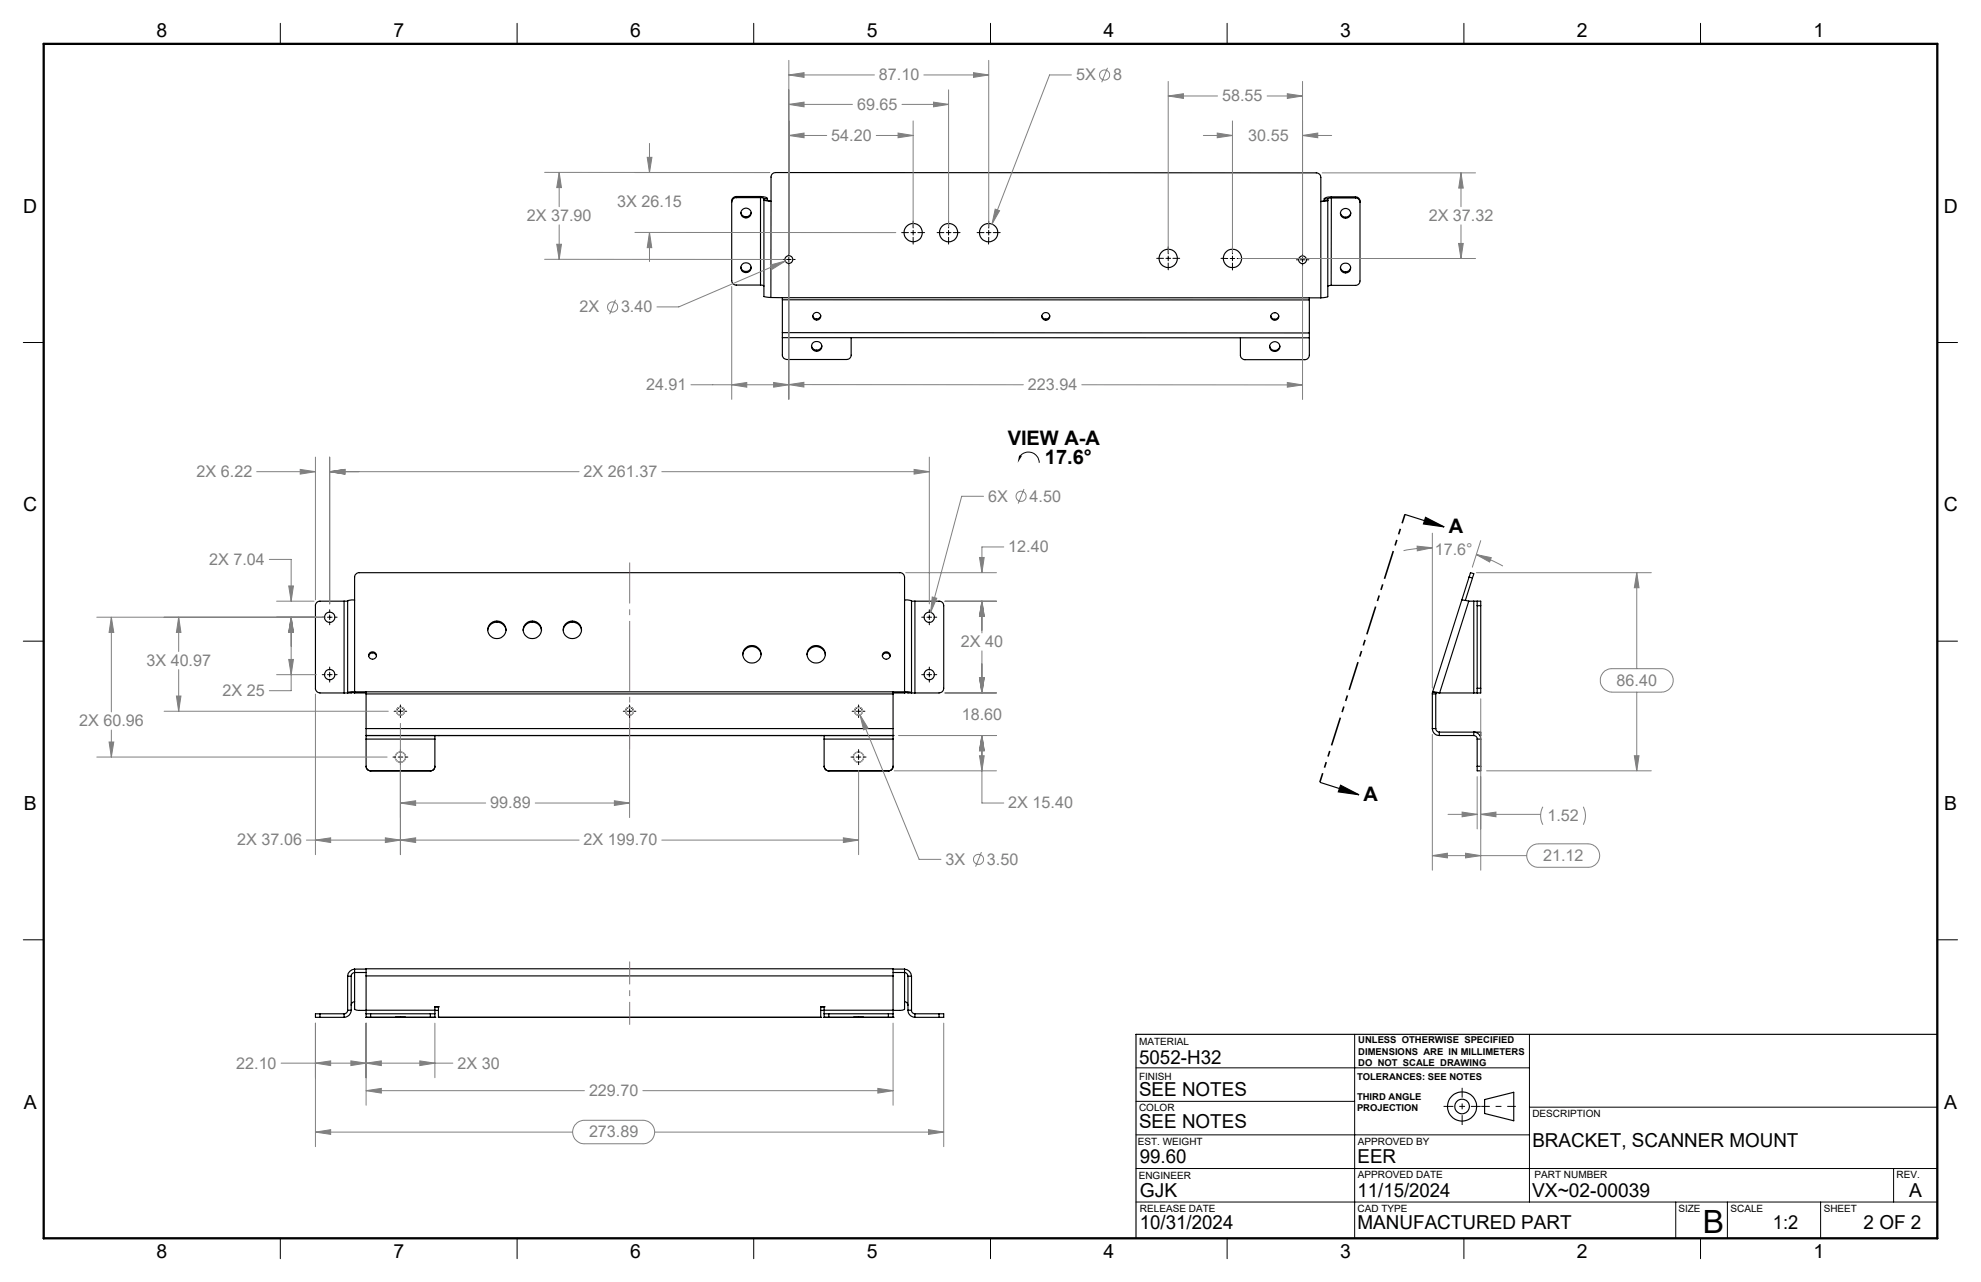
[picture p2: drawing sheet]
<svg xmlns="http://www.w3.org/2000/svg" width="432mm" height="279mm" viewBox="0 0 432 279" stroke-linecap="round" stroke-linejoin="round" font-family="sans-serif">
<g fill="none" stroke="#000" stroke-width=".25">
<path d="M160.5 43.1h5.6l.4 .2M160.5 42.8a1.03 1.03 0 0 0-1 1v17.4a.96 .96 0 0 0 1 .9h5.3M160.5 43.1a1.03 1.03 0 0 0-1 .9M160.5 42.8v.3M160.5 42.8h5.3M161.5 46.3a1.12 1.12 0 0 0 1.1 1 1.12 1.12 0 0 0 1.1-1M161.5 58.2a1.12 1.12 0 0 0 1.1 1 1.12 1.12 0 0 0 1.1-1M165.8 42.8a1.74 1.74 0 0 1 1.5 .5M165.8 42.8v19.3M166.5 43.3v21.3l1.5 .2M166.5 43.6h.8l.8 .3zM166.5 43.3h.8"/>
<path d="M167.3 43.3v.3M287.9 43.9l1.5-.2zM288.6 43.4h.8M288.6 43.4v.3M289.4 43.4v21.3l-1.5 .2M290.2 42.9a1.76 1.76 0 0 0-1.6 .5M290.2 42.9v19.3M290.2 42.9h5.3M292.2 46.4a1.15 1.15 0 0 0 1.1 .9 1.15 1.15 0 0 0 1.1-.9M292.2 58.3a1.12 1.12 0 0 0 1.1 .9 1.12 1.12 0 0 0 1.1-.9M295.5 43.1h-5.6l-.5 .3M295.5 42.9a.96 .96 0 0 1 .9 1v17.3a.96 .96 0 0 1-.9 1h-5.3"/>
<path d="M295.5 43.1a.96 .96 0 0 1 .9 1M295.5 42.9v.2M165.8 62.1l.7 .3M168 64.8l.1-26.2a.96 .96 0 0 1 1-1l117.8 .1a.96 .96 0 0 1 1 1v26.2M168 64.8l2.5 .1M170.5 64.9v.4M170.5 72.5v1.1M170.5 73.6v3.8a.96 .96 0 0 0 1 1h13a.96 .96 0 0 0 1-1v-3.8M170.5 73.6h114.9M170.5 64.9h117.4M170.5 65.3l114.9 .1M170.5 72.5l114.9 .1"/>
<path d="M170.5 65.3v7.2M176.9 75.4a1.15 1.15 0 0 0 1.1 .9 1.15 1.15 0 0 0 1.1-.9M177.2 68.8a.87 .87 0 0 0 .8 .7 .87 .87 0 0 0 .9-.7M227.1 68.8a.88 .88 0 0 0 .8 .7 .88 .88 0 0 0 .9-.7M270.4 73.6v3.8a1.03 1.03 0 0 0 1 1h13a1.03 1.03 0 0 0 1-1v-3.8M276.8 75.4a1.12 1.12 0 0 0 1.1 1 1.12 1.12 0 0 0 1.1-1M277 68.9a.88 .88 0 0 0 .9 .7 .88 .88 0 0 0 .8-.7M285.4 64.9v.5M285.4 72.6v1M285.4 65.4v7.2M290.2 62.2l-.8 .2M306.2 112.1l8.6 2.7"/>
<path d="M310.7 112.7l4.1 2.1-4.5-.6zM75 131h.8M75 131h-5.3a.96 .96 0 0 0-.9 1v18a1.02 1.02 0 0 0 .9 1h5.3M75 131v20M75.8 131v20M77.3 130.8h-1.1l-.4 .2M106.3 137.4a2.03 2.03 0 0 1 2-1.8 2.03 2.03 0 0 1 2 1.8M114 137.4a2.03 2.03 0 0 1 2-1.8 2.03 2.03 0 0 1 2 1.8M122.8 137.4a2.01 2.01 0 0 1 2-1.8 2.01 2.01 0 0 1 2 1.8M197.2 130.8h1l.5 .2M198.7 131h.7M198.7 131v20"/>
<path d="M199.4 131h5.3a.97 .97 0 0 1 1 1v18a1.02 1.02 0 0 1-1 1h-5.3M199.4 131v20M318.6 130.8l1.5 .2M318.6 130.8l-6.3 20M320.1 131h1.1M320.1 131l-6.3 20M320.2 125.8l.3-1 .7 .2-.2 1M320.2 125.8l.8 .2M320.2 125.8l-1.6 5M321 126l-1.6 4.8M321.2 131h.8M321.2 131v20"/>
<path d="M322 131v1M322 131h.8v1M322 132v18M322 132h.8M322.8 132v18M75 151h.8M75.8 151l.9-.3h121l1 .3M75.8 151h1.5M77.3 151v-25.2a1.03 1.03 0 0 1 1-1h117.8a1.03 1.03 0 0 1 1.1 1v25.2M77.3 151h2.5M79.8 158.8v1.5M79.8 150.8v.4"/>
<path d="M79.8 158.8h114.9M79.8 151.2h114.9M79.8 151.2v7.6M80.4 143a.86 .86 0 0 1 .8-.7 .86 .86 0 0 1 .9 .7M86.4 155a.88 .88 0 0 1 .9-.9 .88 .88 0 0 1 .9 .9M136.3 155a.88 .88 0 0 1 .9-.9 .88 .88 0 0 1 .9 .9M161.9 142.7a2.02 2.02 0 0 1 2-1.8 2.02 2.02 0 0 1 2 1.8M175.9 142.7a2 2 0 0 1 2-1.8 2 2 0 0 1 2 1.8M186.3 155a.86 .86 0 0 1 .8-.9 .86 .86 0 0 1 .9 .9M192.3 143a.86 .86 0 0 1 .9-.7 .86 .86 0 0 1 .8 .7M194.7 158.8v1.5M194.7 150.8v.4"/>
<path d="M194.7 151.2v7.6M194.7 151h2.5M197.2 151h1.5M198.7 151h.7M312.2 158.8a1.51 1.51 0 0 0 1.5 1.5M312.2 158.8h.7M312.2 151.2h.7M312.2 151.2v7.6M312.3 150.8l1.5 .2M312.3 150.8l-.1 .4M312.3 150.8l.7 .2M312.9 158.8a.85 .85 0 0 0 .8 .8"/>
<path d="M312.9 151.2v7.6M313 151h.8M313 151l-.1 .2M313.7 159.6h9.1v.7h-.3M313.7 159.6v.7M313.8 151h7.4M321.2 151h.8M322 150v1M322 150h.8M322.8 150v1h-.8M79.8 160.3h.1M79.8 160.3v.8"/>
<path d="M79.8 161.1v5.9a.96 .96 0 0 0 1 1M79.8 160.3h114.9M79.8 161.1h15M80.8 168h.1M80.8 168h13M93.8 168h.1M94.8 160.3v.8M94.8 161.1v5.9a.96 .96 0 0 1-1 1M94.8 160.3h.1M95.6 160.3h.1M178.9 160.3h.1M179.6 160.3v.8"/>
<path d="M179.6 161.1v5.9a1.02 1.02 0 0 0 1.1 1M179.6 160.3h.1M179.6 161.1h15.1M180.7 168h.1M180.7 168h12.9M193.6 168h.1M194.7 160.3h.1M194.7 160.3v.8M194.7 161.1v5.9a1.02 1.02 0 0 1-1.1 1M287.7 170.5l8.5 2.7M292.2 171.1l4 2.1-4.5-.6zM313.7 160.3h7.5"/>
<path d="M321.2 160.3v-.7a1.51 1.51 0 0 1 1.6 1.5M321.2 160.3a.73 .73 0 0 1 .8 .8M322 167v1h.8v-1M322 161.1h.8M322 161.1v5.9M322 167h.8M322.8 161.1v5.9M75.8 212.8v7.4M75.8 212.8h.8M76.6 212.8v7.4M77.3 211.2a1.64 1.64 0 0 0-1.5 1.6M77.3 218.3a.78 .78 0 0 0-.7 .8"/>
<path d="M77.3 211.2v8.7l.5 .3h2M77.3 211.2h2.5M79.8 212.7v-1.6h114.9v1.6M79.8 211.9h-2.5a.78 .78 0 0 0-.7 .9M79.8 212.7v7.5M79.8 212.7h114.9M94.8 219.4h.1M94.8 219.4v.8M94.8 219.4h.8M95.6 219.4h.1M95.6 219.4v2.3M178.9 219.4h.1"/>
<path d="M178.9 219.4h.7M178.9 219.4v2.3M179.6 219.4h.1M179.6 219.4v.8M194.7 211.9h2.5a.78 .78 0 0 1 .7 .9M194.7 212.7v7.5M194.7 211.2h2.5M197.2 218.3a.78 .78 0 0 1 .7 .8M197.2 211.2a1.64 1.64 0 0 1 1.5 1.6M197.2 211.2v8.7l-.5 .3h-2M197.9 212.8h.8M197.9 212.8v7.4"/>
<path d="M198.7 212.8v7.4M69.7 220.9h-.9v.8h.9M69.7 221.7h5.3M69.7 220.9h5.3M69.7 220.9v.8M75 220.9v.8M75.8 220.2a.73 .73 0 0 1-.8 .7M75.8 220.2h.8M76.6 220.2a1.57 1.57 0 0 1-1.6 1.5M79.8 221.7h.1M79.8 220.9h1M79.8 220.2v.7"/>
<path d="M79.8 220.9v.8M79.8 221.7h15M79.8 220.2h15M80.8 220.9v.8h-1M80.8 220.9h13M86.1 221.7h2.3zM93.8 220.9v.8h1M93.8 220.9h1M94.8 221.7h.1M94.8 220.2v.7M94.8 220.9v.8M94.8 220.2h.8"/>
<path d="M95.6 221.7h.1M95.6 221.7h83.3M178.9 221.7h.1M178.9 220.2h.7M179.6 220.9h1.1M179.6 221.7h.1M179.6 220.2v.7M179.6 220.9v.8M179.6 221.7h15.1M179.6 220.2h15.1M180.7 220.9v.8h-1.1M180.7 220.9h12.9"/>
<path d="M186 221.7h2.2zM193.6 220.9h1.1M193.6 220.9v.8h1.1M194.7 221.7h.1M194.7 220.2v.7M194.7 220.9v.8M197.9 220.2a1.57 1.57 0 0 0 1.5 1.5M197.9 220.2h.8M198.7 220.2a.73 .73 0 0 0 .7 .7M199.4 220.9v.8M199.4 221.7h5.3M199.4 220.9h5.3"/>
<path d="M204.7 220.9h1v.8h-1M204.7 220.9v.8M323.6 239.6l6.4-1.5v6.2l-6.4-1.6zM422.3 225.4h-174.7v44.5"/>
<circle cx="162.6" cy="58.3" r="1.1"/>
<circle cx="162.6" cy="46.4" r="1.09"/>
<circle cx="171.9" cy="56.5" r=".85"/>
<circle cx="199.1" cy="50.7" r="2.02"/>
<circle cx="206.8" cy="50.7" r="1.99"/>
<circle cx="215.5" cy="50.7" r="2"/>
<circle cx="254.6" cy="56.3" r="1.99"/>
<circle cx="268.6" cy="56.3" r="1.99"/>
<circle cx="283.9" cy="56.6" r=".85"/>
<circle cx="293.3" cy="58.4" r="1.1"/>
<circle cx="293.3" cy="46.5" r="1.09"/>
<circle cx="178" cy="75.4" r="1.11"/>
<circle cx="178" cy="68.9" r=".85"/>
<circle cx="227.9" cy="68.9" r=".85"/>
<circle cx="277.9" cy="69" r=".85"/>
<circle cx="277.9" cy="75.5" r="1.09"/>
<circle cx="71.9" cy="134.5" r="1.12"/>
<circle cx="108.3" cy="137.3" r="1.95"/>
<circle cx="116" cy="137.3" r="1.95"/>
<circle cx="124.7" cy="137.3" r="1.96"/>
<circle cx="202.5" cy="134.5" r="1.12"/>
<circle cx="71.9" cy="147" r="1.12"/>
<circle cx="81.2" cy="142.8" r=".84"/>
<circle cx="87.3" cy="155" r=".87"/>
<circle cx="137.2" cy="155" r=".87"/>
<circle cx="163.9" cy="142.6" r="1.95"/>
<circle cx="177.9" cy="142.6" r="1.95"/>
<circle cx="187.1" cy="155" r=".87"/>
<circle cx="193.2" cy="142.8" r=".84"/>
<circle cx="202.5" cy="147" r="1.12"/>
<circle cx="87.3" cy="165" r="1.12"/>
<circle cx="187.1" cy="165" r="1.12"/>
<circle cx="318.7" cy="241.1" r="3.2"/>
<circle cx="318.7" cy="241.2" r="1.6"/>
</g>
<g fill="none" stroke="#808080" stroke-width=".22">
<path d="M171.9 16.3l3.4-.5v1.1zM171.9 13.2v42.1M171.9 16.3h18.7M201.4 16.3h14.1M206.8 19.6v29.8M212.2 15.8l3.3 .5-3.3 .6zM215.5 13.2v36.2M233.5 16.3h-4.7l-12.6 32.6M241.4 14.8l-1.3 3.1M254.6 17.7v37.3M283.9 17.7v37.7M118.7 37.6h49.1"/>
<path d="M121.9 37.6l.5 3.3h-1zM121.9 37.6v7.4M141.1 34.3h1l-.5 3.3zM141.6 31.3v6.3M171.9 29.5l3.4-.5v1zM171.9 22.8l3.4-.5v1zM171.9 29.5h8.3M171.9 22.8h13.9M191 29.5h8M195.8 29l3.2 .5-3.2 .5zM196.6 22.8h10.2M199 26.4v23"/>
<path d="M203.5 22.3l3.3 .5-3.3 .5zM254.6 20.9l3.4-.5v1zM254.6 20.9h10.8M262.3 29.5h6.3M265.3 29l3.3 .5-3.3 .5zM268.6 26.4v28.7M276.2 20.9h7.7M280.6 20.4l3.3 .5-3.3 .5zM283.9 29.5l3.3-.5v1zM283.9 29.5h6.4M288.2 37.7h33.4M318.5 37.7l.4 3.3h-.9z"/>
<path d="M318.5 37.7v7.3M118.7 56.5l52 .1M121.4 53.2h1l-.5 3.4zM121.9 49v7.6M138.4 50.7h56.9M141.6 50.7l.5 3.3h-1zM141.6 50.7v6.3M167.9 57.7l3.3-.8-2.9 1.8zM171.2 56.9l-23.2 10h-4.8M171.9 57.8v29.2M216.9 45.6l1 .3-1.7 3zM269.9 56.3h51.7"/>
<path d="M283.9 57.9v29.2M317.9 53.1h1l-.4 3.2zM318.5 49v7.3M134.2 65.3l-1.3 3.2M159.5 62.4v24.6M68.8 99.6v31.1M71.9 99.6v32M150.6 83.9h72.5M159.5 83.9l3.3-.5v1zM168.6 83.4l3.3 .5-3.3 .5zM171.9 83.8l3.3-.5v1zM202.6 99.6v32"/>
<path d="M235.8 83.9h48.1M280.6 83.4l3.3 .5-3.3 .5zM56 102.8h12.8M65.4 102.3l3.4 .5-3.4 .5zM71.9 102.8l3.3-.5v1zM71.9 102.8h54.3M144.3 102.8h58.3M199.2 102.3l3.4 .5-3.4 .5zM214.4 108.2h-4.8l-6.8 25.3M218.8 119.2h-4.8v5.6M223.2 106.6l-1.3 3.1M308.9 119l3.3 .4-3.3 .7z"/>
<path d="M312.2 119.4a27.9 27.9 0 0 0-6.3 .6M312.2 116.2v33.8M322.8 117.8l-1.9 5.8M21.1 134.5h49.5M24.3 134.5l.5 3.3h-1zM24.3 134.5v20.7M38.9 134.5l.5 3.3h-.9zM38.9 134.5v7.5M58.7 121.9h4.8v9.1M60.3 131h8.2M62.9 127.7h1.1l-.5 3.3zM63.5 134.5l.5 3.3h-1.1z"/>
<path d="M63.5 134.5v16h-4.8M197.4 124.8h19.8M203.2 130.1l1 .3-1.4 3.1zM206 131h11.2M213.5 121.5h1l-.5 3.3zM214 131l.5 3.3h-1zM214 131v6.9M321.8 120.9l3.2 .6-.3 1zM321.8 120.9a30.2 30.2 0 0 1 5.8 2.5M321.8 124.8h38.1M356.8 124.8l.5 3.3h-1.1zM356.8 124.8v20.9"/>
<path d="M24.3 159.1v5.9M35.8 155h48.8M38.5 151.7h.9l-.5 3.3zM38.9 145.9v9.1M60.3 147h8.7M62.9 143.7h1.1l-.5 3.3zM68.8 151.3v35M87.3 157.7v28.6M137.2 157.7v20.5M187.5 155.8l1.7 2.9-1 .4zM187.5 155.8l12.8 31.5h4.8M206 151h11.2"/>
<path d="M213.5 147.7h1l-.5 3.3zM214 141.9v9.1M322.8 152.3v37.4M349.7 146.3l.8-.4 .7-.2h11a2.56 2.56 0 0 1 2.5 2.6 2.56 2.56 0 0 1-2.5 2.5h-10.8a2.58 2.58 0 0 1-2.4-1.6 2.58 2.58 0 0 1 .7-2.9zM356.8 150.8v17.2M21.1 165h63.3M23.8 161.7h1l-.5 3.3zM87.3 175l3.3-.5v1zM87.3 175h18.6M116.7 175h20.5M133.9 174.5l3.3 .5-3.3 .5zM187.1 167.9v18.4"/>
<path d="M194.9 168h22.3M195.9 160.3h21.3M213.5 164.7h1l-.5 3.3zM214 160.3l.5 3.3h-1zM214 160.3v14.7h4.8M312.2 160.1v29.6M315.6 177.5h6.4M318.7 177l3.3 .5-3.3 .5zM322 169.3v11.4M322.8 177.5l3.3-.5v1zM322.8 177.5h13M324 168h35.9"/>
<path d="M336.3 175.8a4.1 4.1 0 0 0 0 3.9M345.1 175.8a4.4 4.4 0 0 1 0 3.9M356.2 164.7h1.1l-.5 3.3zM66.8 183.1h59.4M68.8 183.1l3.3-.5v1zM84 182.6l3.3 .5-3.3 .5zM87.3 183.1l3.3-.5v1zM144.3 183.1h42.8M183.8 182.6l3.3 .5-3.3 .5zM213.9 185.7l-1.2 3.2M312.2 186.5l3.3-.6v1.1zM312.2 186.5h20.6"/>
<path d="M319.4 185.9l3.4 .6-3.4 .5zM333.5 184.7a2.41 2.41 0 0 1 1.9-.8h10.7a2.56 2.56 0 0 1 2.6 2.6 2.56 2.56 0 0 1-2.6 2.5h-10.7a2.55 2.55 0 0 1-2.4-1.5 2.55 2.55 0 0 1 .5-2.8zM61.3 231.7h37.4M68.8 231.7l3.3-.5v1zM68.8 223v26.9M76.5 231.2l3.3 .5-3.3 .5zM79.8 237.7l3.3-.5v1zM79.8 231.7l3.3-.5v1zM79.8 223v17.9M79.8 237.7h47.6M91.5 231.2l3.3 .5-3.3 .5zM94.8 223v11.9"/>
<path d="M140.1 237.7h54.6M191.3 237.2l3.4 .5-3.4 .5zM194.7 223v17.9M205.7 223v26.9M68.8 246.7l3.3-.5v1zM68.8 246.7h56M125.7 244.8l.6-.4 .8-.2h13a2.56 2.56 0 0 1 2.6 2.5 2.56 2.56 0 0 1-2.6 2.6h-12.7a2.56 2.56 0 0 1-2.4-1.7 2.56 2.56 0 0 1 .7-2.8zM142.7 246.7h63M202.4 246.2l3.3 .5-3.3 .5z"/>
<circle cx="240.8" cy="16.3" r="1.1"/>
<circle cx="133.5" cy="66.9" r="1.1"/>
<circle cx="222.6" cy="108.2" r="1.1"/>
<circle cx="213.3" cy="187.3" r="1.1"/>
</g>
<g fill="none" stroke="#000" stroke-width=".22">
<path d="M61.1 5.1v4.5M112.7 5.1v4.5M164.3 5.1v4.5M215.9 5.1v4.5M267.5 5.1v4.5M319.1 5.1v4.5M370.7 5.1v4.5M170.6 56.6h.3M171.4 56.6h1M171.9 55.2v.4M171.9 56.1v1M171.9 57.6v.3"/>
<path d="M173 56.6h.3M196.5 50.7h1.5M198.5 50.7h1.1M199 48.2v1.5M199 50.2v1M199 51.7v1.5M200.1 50.7h1.4M204.3 50.7h1.4M206.3 50.7h1M206.8 48.2v1.5M206.8 50.2v1M206.8 51.7v1.5"/>
<path d="M207.8 50.7h1.5M213 50.7h1.5M215 50.7h1M215.5 48.2v1.5M215.5 50.2v1M215.5 51.7v1.5M216.5 50.7h1.5M252.1 56.3h1.5M254.1 56.3h1.1M254.6 53.8v1.5M254.6 55.8v1M254.6 57.3v1.5"/>
<path d="M255.7 56.3h1.4M266.1 56.3h1.5M268.1 56.3h1M268.6 53.8v1.5M268.6 55.8v1M268.6 57.3v1.5M269.7 56.3h1.4M282.6 56.6h.3M283.4 56.6h1M283.9 55.3v.3M283.9 56.1v1M283.9 57.6v.4"/>
<path d="M284.9 56.6h.4M5.1 74.6h4.4M422.3 74.6h4.4M222.1 99.7a2.34 2.34 0 0 1 2.7-1.1 2.34 2.34 0 0 1 1.7 2.3M5.1 139.7h4.4M70.2 134.5h.6M71.4 134.5h1M71.9 132.9v.6M71.9 134v1M71.9 135.5v.7M72.9 134.5h.6M200.9 134.5h.6"/>
<path d="M202 134.5h1.1M202.6 132.9v.6M202.6 134v1M202.6 135.5v.7M203.6 134.5h.6M422.3 139.7h4.4M70.2 147h.6M71.4 147h1M71.9 145.4v.6M71.9 146.5v1M71.9 148v.7M72.9 147h.6"/>
<path d="M85.9 155h.4M86.8 155h1M87.3 153.6v.4M87.3 154.5v1M87.3 156v.4M88.3 155h.4M135.9 155h.3M136.7 155h1M137.2 153.6v.4M137.2 154.5v1M137.2 156v.4M138.3 155h.3"/>
<path d="M185.7 155h.4M186.6 155h1M187.1 153.6v.4M187.1 154.5v1M187.1 156v.4M188.1 155h.4M200.9 147h.6M202 147h1.1M202.6 145.4v.6M202.6 146.5v1M202.6 148v.7M203.6 147h.6"/>
<path d="M85.7 165h.6M86.8 165h1M87.3 163.4v.6M87.3 164.5v1M87.3 166v.7M88.3 165h.6M185.5 165h.6M186.6 165h1M187.1 163.4v.6M187.1 164.5v1M187.1 166v.7M188.1 165h.7"/>
<path d="M5.1 204.8h4.4M422.3 204.8h4.4M247.6 232.7h85.8M295.3 225.4v44.5M333.4 225.4v36.6M247.6 254.7h174.7M247.6 247.3h85.8M247.6 240h47.7M333.4 241.3h88.9M412.7 254.7v7.3M61.1 269.9v4.4M112.7 269.9v4.4"/>
<path d="M164.3 269.9v4.4M215.9 269.9v4.4M247.6 262h174.7M267.5 269.9v4.4M319.1 269.9v4.4M365.3 262v7.9M370.7 269.9v4.4M376.5 262v7.9M396.8 262v7.9"/>
</g>
<g fill="#000">
<path d="M222.1 99.3h.7l-1 1.6z"/>
<path d="M310.7 112.7l4.1 2.1-4.5-.6zM292.2 171.1l4 2.1-4.5-.6z"/>
</g>
<g fill="none" stroke="#c0c0c0" stroke-width=".22">
<circle cx="87.3" cy="155" r=".88"/>
<circle cx="137.2" cy="155" r=".88"/>
<circle cx="187.1" cy="155" r=".88"/>
<circle cx="87.3" cy="165" r="1.12"/>
<circle cx="187.1" cy="165" r="1.12"/>
</g>
<path d="M306.2 112.1l-18.5 58.4" fill="none" stroke="#000" stroke-width=".35" stroke-dasharray="6.3 1.3 1.3 1.3 1.3 1.3" stroke-dashoffset="4.3" stroke-linecap="butt"/>
<path d="M137.2 122.6v40.7" fill="none" stroke="#ff0080" stroke-width=".22" stroke-dasharray="15.2 1.3 1.3 1.3" stroke-dashoffset="6.3" stroke-linecap="butt"/>
<path d="M137.2 209.6v13.7" fill="none" stroke="#ff0080" stroke-width=".22" stroke-dasharray="15.2 1.3 1.3 1.3" stroke-dashoffset="10.3" stroke-linecap="butt"/>
<path d="M330.4 241.1h-7.5" fill="none" stroke="#000" stroke-width=".22" stroke-dasharray="15.2 1.3 1.3 1.3" stroke-dashoffset="13.4" stroke-linecap="butt"/>
<path d="M318.7 237.1v8.1M314.7 241.1h8.1" fill="none" stroke="#000" stroke-width=".22" stroke-dasharray="15.2 1.3 1.3 1.3" stroke-dashoffset="13.1" stroke-linecap="butt"/>
<path d="M9.5 9.6h412.8v260.3h-412.8z" fill="none" stroke="#000" stroke-width=".5"/>
<g fill="#808080">
<path d="M68.8 246.7l3.3-.5v1zM202.4 246.2l3.3 .5-3.3 .5zM68.8 231.7l3.3-.5v1zM76.5 231.2l3.3 .5-3.3 .5zM79.8 237.7l3.3-.5v1zM191.3 237.2l3.4 .5-3.4 .5zM79.8 231.7l3.3-.5v1zM91.5 231.2l3.3 .5-3.3 .5z"/>
<path d="M214 131l.5 3.3h-1zM213.5 147.7h1l-.5 3.3zM87.3 183.1l3.3-.5v1zM183.8 182.6l3.3 .5-3.3 .5zM62.9 143.7h1.1l-.5 3.3zM63.5 134.5l.5 3.3h-1.1zM199.2 102.3l3.4 .5-3.4 .5zM71.9 102.8l3.3-.5v1zM71.9 102.8l3.3-.5v1zM65.4 102.3l3.4 .5-3.4 .5zM203.2 130.1l-.4 3.4 1.4-3.1zM68.8 183.1l3.3-.5v1zM84 182.6l3.3 .5-3.3 .5zM62.9 127.7h1.1l-.5 3.3zM63.5 134.5l.5 3.3h-1.1zM187.5 155.8l.7 3.3 1-.4zM214 160.3l.5 3.3h-1zM213.5 164.7h1l-.5 3.3zM213.5 147.7h1l-.5 3.3zM214 160.3l.5 3.3h-1zM214 131l.5 3.3h-1zM213.5 121.5h1l-.5 3.3zM356.2 164.7h1.1l-.5 3.3zM356.8 124.8l.5 3.3h-1.1zM321.8 120.9l3.2 .6-.3 1zM308.9 119l3.3 .4-3.3 .7zM319.4 185.9l3.4 .6-3.4 .5zM312.2 186.5l3.3-.6v1.1zM318.7 177l3.3 .5-3.3 .5zM322.8 177.5l3.3-.5v1zM171.9 83.8l3.3-.5v1zM280.6 83.4l3.3 .5-3.3 .5zM171.9 29.5l3.4-.5v1zM195.8 29l3.2 .5-3.2 .5zM171.9 22.8l3.4-.5v1zM203.5 22.3l3.3 .5-3.3 .5zM171.9 16.3l3.4-.5v1.1zM212.2 15.8l3.3 .5-3.3 .6zM216.9 45.6l-.7 3.3 1.7-3zM159.5 83.9l3.3-.5v1zM168.6 83.4l3.3 .5-3.3 .5zM283.9 29.5l3.3-.5v1zM265.3 29l3.3 .5-3.3 .5zM280.6 20.4l3.3 .5-3.3 .5zM254.6 20.9l3.4-.5v1zM141.1 34.3h1l-.5 3.3zM141.6 50.7l.5 3.3h-1zM318.5 37.7l.4 3.3h-.9zM317.9 53.1h1l-.4 3.2zM121.9 37.6l.5 3.3h-1zM121.4 53.2h1l-.5 3.4zM167.9 57.7l.4 1 2.9-1.8z"/>
<path d="M24.3 134.5l.5 3.3h-1zM23.8 161.7h1l-.5 3.3zM87.3 175l3.3-.5v1zM133.9 174.5l3.3 .5-3.3 .5zM38.9 134.5l.5 3.3h-.9zM38.5 151.7h.9l-.5 3.3z"/>
</g>
<text font-size="7" x="371.2" y="268.7">B</text>
<g font-size="4.4">
<text x="219.7" y="97">VIEW A-A</text>
<text x="227.8" y="101.1">17.6°</text>
<text x="315.8" y="116.1">A</text>
<text x="297.2" y="174.5">A</text>
</g>
<g font-size="4.2">
<text x="34.1" y="8.1">8</text>
<text x="85.7" y="8.1">7</text>
<text x="137.3" y="8.1">6</text>
<text x="188.9" y="8.1">5</text>
<text x="240.5" y="8.1">4</text>
<text x="292.1" y="8.1">3</text>
<text x="343.7" y="8.1">2</text>
<text x="395.3" y="8.1">1</text>
<text x="5.1" y="46.4">D</text>
<text x="423.7" y="46.4">D</text>
<text x="5.1" y="111.4">C</text>
<text x="423.7" y="111.4">C</text>
<text x="5.2" y="176.5">B</text>
<text x="423.8" y="176.5">B</text>
<text x="248.3" y="232">5052-H32</text>
<text x="248.3" y="238.9">SEE NOTES</text>
<text x="5.2" y="241.6">A</text>
<text x="248.3" y="245.9">SEE NOTES</text>
<text x="423.8" y="241.6">A</text>
<text x="334" y="249.9">BRACKET, SCANNER MOUNT</text>
<text x="248.5" y="253.4">99.60</text>
<text x="295.9" y="253.4">EER</text>
<text x="248.5" y="260.8">GJK</text>
<text x="295.9" y="260.8">11/15/2024</text>
<text x="334" y="260.8">VX~02-00039</text>
<text x="416.1" y="260.9">A</text>
<text x="248.5" y="267.9">10/31/2024</text>
<text x="295.9" y="267.9">MANUFACTURED PART</text>
<text x="386.5" y="267.9">1:2</text>
<text x="406.2" y="267.9">2 OF 2</text>
<text x="34.1" y="274.2">8</text>
<text x="85.7" y="274.2">7</text>
<text x="137.3" y="274.2">6</text>
<text x="188.9" y="274.2">5</text>
<text x="240.5" y="274.2">4</text>
<text x="292.1" y="274.2">3</text>
<text x="343.7" y="274.2">2</text>
<text x="395.3" y="274.2">1</text>
</g>
<g font-size="3.5" fill="#808080">
<text x="191.6" y="17.5">87.10</text>
<text x="234.6" y="17.5">5X</text>
<text x="242.6" y="17.5">8</text>
<text x="186.8" y="23.9">69.65</text>
<text x="266.4" y="22.1">58.55</text>
<text x="181.2" y="30.7">54.20</text>
<text x="272.1" y="30.7">30.55</text>
<text x="134.5" y="45.1">3X 26.15</text>
<text x="114.8" y="48.2">2X 37.90</text>
<text x="311.4" y="48.2">2X 37.32</text>
<text x="126.3" y="68.1">2X</text>
<text x="135.4" y="68.1">3.40</text>
<text x="140.8" y="85">24.91</text>
<text x="224.1" y="85">223.94</text>
<text x="42.9" y="104">2X 6.22</text>
<text x="127.2" y="104">2X 261.37</text>
<text x="215.4" y="109.3">6X</text>
<text x="224.4" y="109.3">4.50</text>
<text x="45.6" y="123.1">2X 7.04</text>
<text x="219.8" y="120.4">12.40</text>
<text x="312.7" y="120.9">17.6°</text>
<text x="209.4" y="141.1">2X 40</text>
<text x="31.9" y="145.1">3X 40.97</text>
<text x="352.4" y="149.4">86.40</text>
<text x="48.5" y="151.7">2X 25</text>
<text x="17.2" y="158.3">2X 60.96</text>
<text x="209.6" y="156.9">18.60</text>
<text x="106.9" y="176.2">99.89</text>
<text x="219.8" y="176.2">2X 15.40</text>
<text x="337.3" y="178.9">1.52</text>
<text x="51.7" y="184.3">2X 37.06</text>
<text x="127.2" y="184.3">2X 199.70</text>
<text x="206.1" y="188.5">3X</text>
<text x="215.1" y="188.5">3.50</text>
<text x="336.3" y="187.6">21.12</text>
<text x="51.5" y="232.9">22.10</text>
<text x="99.7" y="232.9">2X 30</text>
<text x="128.4" y="238.9">229.70</text>
<text x="128.4" y="247.9">273.89</text>
</g>
<g font-size="2.2">
<text x="248.3" y="227.6">MATERIAL</text>
<text x="248.3" y="235.3">FINISH</text>
<text x="248.3" y="242.1">COLOR</text>
<text x="334" y="243.4">DESCRIPTION</text>
<text x="248" y="249.5">EST. WEIGHT</text>
<text x="296" y="249.5">APPROVED BY</text>
<text x="248.2" y="257">ENGINEER</text>
<text x="296" y="256.8">APPROVED DATE</text>
<text x="334.5" y="256.8">PART NUMBER</text>
<text x="413.4" y="256.8">REV.</text>
<text x="248.5" y="264">RELEASE DATE</text>
<text x="295.9" y="264">CAD TYPE</text>
<text x="365.8" y="264">SIZE</text>
<text x="377.2" y="264">SCALE</text>
<text x="397.5" y="264">SHEET</text>
</g>
<g font-size="2.1">
<text x="296.1" y="227.3">UNLESS OTHERWISE SPECIFIED</text>
<text x="296.1" y="229.8">DIMENSIONS ARE IN MILLIMETERS</text>
<text x="296.1" y="232.3">DO NOT SCALE DRAWING</text>
<text x="295.8" y="235.3">TOLERANCES: SEE NOTES</text>
<text x="295.8" y="239.6">THIRD ANGLE</text>
<text x="295.8" y="242.1">PROJECTION</text>
</g>
</svg>
